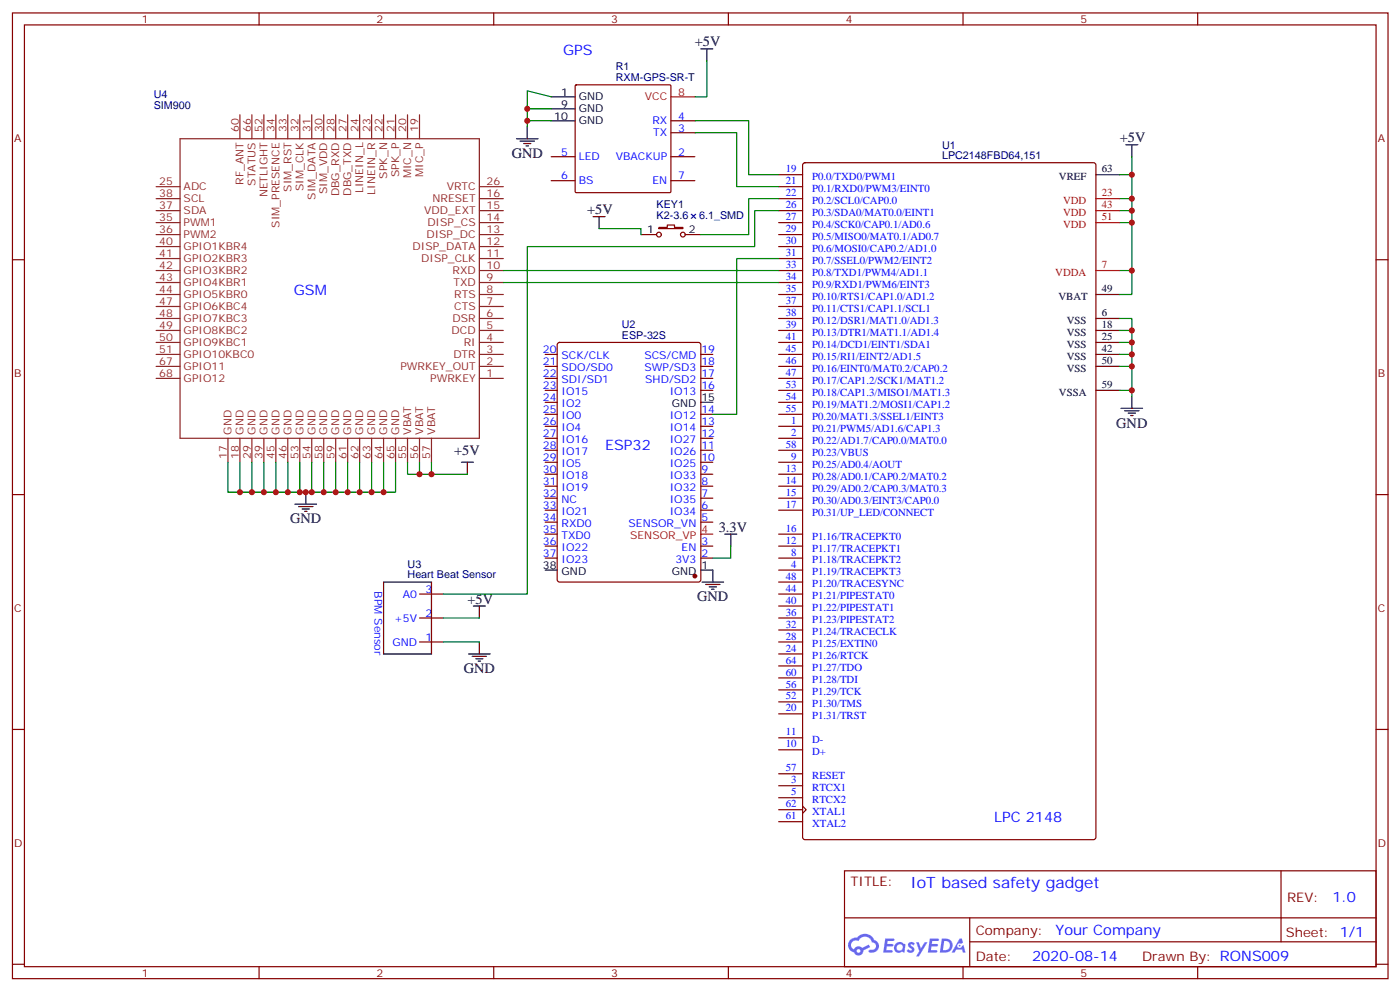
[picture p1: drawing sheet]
<svg xmlns="http://www.w3.org/2000/svg" width="413mm" height="292mm" viewBox="0 0 413 292" stroke-linecap="round" stroke-linejoin="round" font-family="sans-serif">
<g fill="none" stroke="#870000" stroke-width=".35">
<path d="M3.7 3.8h405.3v284.3h-405.3zM7.2 7.3h398.3v277.3h-398.3zM76.3 3.8v3.5M145.5 3.8v3.5M214.6 3.8v3.5M283.8 3.8v3.5M352.9 3.8v3.5M3.7 76.5h3.5M405.5 76.5h3.5M3.7 145.6h3.5M405.5 145.6h3.5M3.7 214.8h3.5"/>
<path d="M405.5 214.8h3.5M248.8 256.4h156.7v28.2h-156.7zM377.5 256.4v20.9M248.9 270.2h156.5M285.8 277.3h119.6M285.8 270.2v14.2M3.7 283.9h3.5M76.3 284.6v3.5M145.5 284.6v3.5M214.6 284.6v3.5M283.8 284.6v3.5M352.9 284.6v3.5"/>
<path d="M405.5 283.9h3.5"/>
</g>
<g fill="#5487ff">
<path d="M267.8 277.6a1.22 1.22 0 0 1 1.8 .2l-.4 .6a.47 .47 0 0 0-.4-.4 .47 .47 0 0 0-.5 .2l.2 .2a1.14 1.14 0 0 1 .8 1.8 1.14 1.14 0 0 1-2 0l-.2-.2 .5-.6 .7 .5a.29 .29 0 0 0 .4-.3 .29 .29 0 0 0-.3-.3 1.04 1.04 0 0 1-.6-1.7z"/>
<path d="M260.8 276.3h2.4l.3 .2-.1 .5-1.8 .1-.2 .8h1.6l.3 .4-.4 .4h-1.6l-.1 1.1h1.7l.2 .3-.2 .3-2.7 .1z"/>
<path d="M274 276.3h2.3l.4 .2-.2 .5-1.8 .1-.1 .8h1.5l.3 .4-.3 .4h-1.6l-.2 1.1h1.7l.2 .3-.2 .3-2.6 .1z"/>
<path d="M282.7 276.3h.7l.4 1.3-.6 .3a.69 .69 0 0 0-1.1 .3 .69 .69 0 0 0 .5 .9 .69 .69 0 0 0 .9-.6l.4-.2 .6 2.2h-.8l-.2-.9h-1.7l-.5 .9h-.9z"/>
<path d="M270 277.4h.7l.7 1.8 1.1-1.8h.8l-2.5 4.2h-.9l1-1.5z"/>
<path d="M277.5 276.3l-.6 4.2h1.4a2.11 2.11 0 0 0 2.4-2.1 2.11 2.11 0 0 0-2.5-2.1zM278.2 277.1a1.39 1.39 0 0 1 1.7 1.4 1.39 1.39 0 0 1-1.8 1.3h-.2z"/>
<path d="M263.8 277.9a1.54 1.54 0 0 0 0 2.2 1.54 1.54 0 0 0 2.1 .1l.6 .3 .3-2.3-.1-.3h-.5a1.49 1.49 0 0 0-2.4 0zM264.1 278.9a.95 .95 0 0 1 1.9 0 .95 .95 0 0 1-1.9 0z"/>
<path d="M250.6 276.7a2.18 2.18 0 0 0 1 3.7 1.44 1.44 0 0 0 1.7 .9 1.44 1.44 0 0 0 1.1-1.4l2-1.1-.4-.7-1.9 1a1.47 1.47 0 0 0-2.5 .4 1.39 1.39 0 0 1-.6-1.9 1.39 1.39 0 0 1 2-.5 2.12 2.12 0 0 1 2.1-1.3 2.12 2.12 0 0 1 1.9 1.7 1.14 1.14 0 0 1 1.1 1.4 1.14 1.14 0 0 1-1.6 .7 .43 .43 0 0 0-.6 .4 .43 .43 0 0 0 .4 .5 1.98 1.98 0 0 0 2.6-1.2 1.98 1.98 0 0 0-1.3-2.6 3.1 3.1 0 0 0-5.2-.6l-.9 .1zM252.4 280a.55 .55 0 0 1 1.1 0 .55 .55 0 0 1-1.1 0z"/>
<circle cx="282.8" cy="278.4" r=".26"/>
</g>
<g fill="none" stroke="#870000" stroke-width=".35">
<path d="M169.5 25.2l.3-.2h27.5l.3 .2 .1 31.2-.2 .3h-27.7l-.3-.2zM197.7 39.1h7.1M197.7 35.6h7.1M162.4 46.1h7.1M162.4 53.2h7.1M197.7 46.1h7.1M197.7 53.2h7.1M229.4 58.5h7.1M229.4 55h7.1M229.4 51.4h7.1M236.7 48.1l.5-.2h85l.7 .4v198.2l-.4 .7h-85.3l-.6-.4-.1-198.2zM188.9 69.1h4.6"/>
<path d="M194.2 67h2.4v-.7h2.2v.7h2.4v.3h-7zM201.9 69.1h4.6M229.4 79.7h7.1M229.4 76.1h7.1M229.4 72.6h7.1M229.4 69.1h7.1M229.4 65.5h7.1M229.4 62h7.1M229.4 97.3h7.1M229.4 93.8h7.1M229.4 90.2h7.1M229.4 86.7h7.1"/>
<path d="M229.4 83.2h7.1M160.7 118.5h3.5M160.7 114.9h3.5M160.7 111.4h3.5M160.7 107.9h3.5M160.7 104.4h3.5M164.4 101l.5-.2h40.9l.7 .5v69.4l-.4 .6-41.2 .1-.7-.5v-69.4zM206.5 114.9h3.5M206.5 111.4h3.5M206.5 107.9h3.5M206.5 104.4h3.5M229.4 118.5h7.1"/>
<path d="M229.4 114.9h7.1M229.4 111.4h7.1M229.4 107.9h7.1M229.4 104.4h7.1M229.4 100.8h7.1M160.7 132.6h3.5M160.7 122h3.5M160.7 139.6h3.5M160.7 136.1h3.5M160.7 129h3.5M160.7 125.5h3.5M206.5 132.6h3.5"/>
<path d="M206.5 122h3.5M206.5 139.6h3.5M206.5 136.1h3.5M206.5 129h3.5M206.5 125.5h3.5M229.4 132.6h7.1M229.4 122h7.1M229.4 139.6h7.1M229.4 136.1h7.1M229.4 129h7.1M229.4 125.5h7.1M160.7 150.2h3.5"/>
<path d="M160.7 157.3h3.5M160.7 146.7h3.5M160.7 143.2h3.5M160.7 153.7h3.5M206.5 150.2h3.5M206.5 146.7h3.5M206.5 143.2h3.5M206.5 153.7h3.5M229.4 150.2h7.1M229.4 157.3h7.1M229.4 146.7h7.1M229.4 143.2h7.1"/>
<path d="M123.6 174.9h7.1M160.7 160.8h3.5M160.7 164.3h3.5M206.5 160.8h3.5M206.5 164.3h3.5M229.4 171.4h7.1M229.4 174.9h7.1M229.4 178.4h7.1M229.4 160.8h7.1M229.4 164.3h7.1M229.4 167.9h7.1M123.6 182h7.1"/>
<path d="M123.6 189h7.1M229.4 196.1h7.1M229.4 199.6h7.1M229.4 182h7.1M229.4 185.5h7.1M229.4 189h7.1M229.4 192.5h7.1M229.4 203.1h7.1M229.4 206.7h7.1M229.4 210.2h7.1M229.4 217.2h7.1M229.4 238.4h7.1"/>
<path d="M229.4 227.8h7.1M229.4 220.8h7.1M229.4 234.9h7.1M229.4 231.4h7.1M236.5 237.3l1.1 1.1-1.1 1.1M229.4 241.9h7.1"/>
<circle cx="194.2" cy="69.1" r=".71"/>
<circle cx="201.2" cy="69.1" r=".71"/>
</g>
<g fill="none" stroke="#000" stroke-width=".35">
<path d="M206.5 14.4h3.5M208.3 14.4v3.5M155.4 37.3v3.6M162.4 28.5h7.1M162.4 32h7.1M162.4 35.6h7.1M152.2 40.9h6.3M153.2 41.6h4.3M154.3 42.3h2.1M155 43h.7M322.9 51.4h7.1M331.8 42.6h3.5"/>
<path d="M333.5 42.6v3.5M174.8 63.8h3.5M176.5 63.8v3.5M322.9 86.7h7.1M322.9 97.3h7.1M322.9 93.8h7.1M206.5 118.5h3.5M322.9 114.9h7.1M322.9 107.9h7.1M322.9 104.4h7.1M322.9 100.8h7.1M333.5 116.7v3.5"/>
<path d="M136 136.1h3.5M137.7 136.1v3.5M330.3 120.2h6.4M331.4 120.9h4.2M332.5 121.6h2.1M333.2 122.3h.7M86.9 148.4h6.4M88 149.2h4.2M89 149.9h2.2M89.7 150.6h.8M90.1 144.9v3.5M213.6 157.3h3.5"/>
<path d="M215.3 157.3v3.5M113 171.4h14.1v21.1h-14.1zM139.5 178.4h3.5M141.3 178.4v3.6M160.7 167.9h3.5M206.5 167.9h3.5v3.5M206.9 171.4h6.3M207.9 172.1h4.3M209 172.8h2.1M209.7 173.5h.7M138.1 192.5h6.3M139.1 193.3h4.3"/>
<path d="M140.2 194h2.1M140.9 194.7h.7M141.3 189v3.5"/>
</g>
<path d="M197.7 28.5h7.1M322.9 58.5h7.1M322.9 65.5h7.1M322.9 62h7.1M322.9 79.7h7.1M206.5 157.3h3.5" fill="none" stroke="#f00" stroke-width=".35"/>
<circle cx="204.8" cy="169.6" r=".53" fill="#870000" stroke="#870000" stroke-width=".35"/>
<g fill="none" stroke="#8c2424" stroke-width=".35">
<path d="M70.7 33.8v7.1M74.2 33.8v7.1M77.8 33.8v7.1M81.3 33.8v7.1M84.8 33.8v7.1M88.3 33.8v7.1M91.9 33.8v7.1M95.4 33.8v7.1M98.9 33.8v7.1M102.4 33.8v7.1M106 33.8v7.1M109.5 33.8v7.1"/>
<path d="M113 33.8v7.1M116.6 33.8v7.1M120.1 33.8v7.1M123.6 33.8v7.1M46 58.5h7.1M46 55h7.1M53.1 40.9h88.2v88.1h-88.2zM141.3 58.5h7M141.3 55h7M46 79.7h7.1M46 76.1h7.1M46 72.6h7.1"/>
<path d="M46 69.1h7.1M46 65.5h7.1M46 62h7.1M141.3 79.7h7M141.3 76.1h7M141.3 72.6h7M141.3 69.1h7M141.3 65.5h7M141.3 62h7M46 97.3h7.1M46 93.8h7.1M46 90.2h7.1"/>
<path d="M46 86.7h7.1M46 83.2h7.1M141.3 97.3h7M141.3 93.8h7M141.3 90.2h7M141.3 86.7h7M141.3 83.2h7M46 111.4h7.1M46 107.9h7.1M46 104.4h7.1M46 100.8h7.1M141.3 111.4h7"/>
<path d="M141.3 107.9h7M141.3 104.4h7M141.3 100.8h7M67.2 129v7.1M70.7 129v7.1M74.2 129v7.1M77.8 129v7.1M81.3 129v7.1M84.8 129v7.1M88.3 129v7.1M91.9 129v7.1M95.4 129v7.1"/>
<path d="M98.9 129v7.1M102.4 129v7.1M106 129v7.1M109.5 129v7.1M113 129v7.1M116.6 129v7.1M120.1 129v7.1M123.6 129v7.1M127.1 129v7.1"/>
</g>
<g fill="none" stroke="#008700" stroke-width=".35">
<path d="M208.3 17.9v10.6h-3.5M155.4 32h7M155.4 35.6h7M162.4 28.5l-7-1.8v10.6M204.8 35.6h15.8v15.8h8.8M204.8 39.1h12.3v15.9h12.3M229.4 58.5h-8.8v10.6h-14.1M330 58.5h3.5M330 51.4h3.5M333.5 46.1v40.6h-3.5M148.3 79.7h81.1M176.5 67.3h12.4v1.8"/>
<path d="M229.4 76.1h-12.3v45.9h-7.1M229.4 62h-7v10.6h-67v102.3h-24.7M330 79.7h3.5M330 65.5h3.5M330 62h3.5M148.3 83.2h81.1M330 93.8h3.5v22.9M330 97.3h3.5M330 114.9h3.5M330 107.9h3.5M330 104.4h3.5M330 100.8h3.5"/>
<path d="M67.2 136.1v8.8h49.4v-8.8M70.7 136.1v8.8M74.2 136.1v8.8M77.8 136.1v8.8M81.3 136.1v8.8M84.8 136.1v8.8M88.3 136.1v8.8M91.9 136.1v8.8M95.4 136.1v8.8M98.9 136.1v8.8M102.4 136.1v8.8M106 136.1v8.8"/>
<path d="M109.5 136.1v8.8M113 136.1v8.8M120.1 136.1v3.5h17.6M123.6 136.1v3.5M127.1 136.1v3.5M215.3 160.8v3.5h-5.3M130.7 182h10.6M130.7 189h10.6"/>
</g>
<g fill="#c00">
<circle cx="333.5" cy="79.7" r=".88"/>
<circle cx="333.5" cy="65.5" r=".88"/>
<circle cx="333.5" cy="62" r=".88"/>
<circle cx="333.5" cy="58.5" r=".88"/>
<circle cx="333.5" cy="51.4" r=".88"/>
<circle cx="333.5" cy="114.9" r=".88"/>
<circle cx="333.5" cy="107.9" r=".88"/>
<circle cx="333.5" cy="104.4" r=".88"/>
<circle cx="333.5" cy="100.8" r=".88"/>
<circle cx="333.5" cy="97.3" r=".88"/>
<circle cx="155.4" cy="32" r=".88"/>
<circle cx="155.4" cy="35.6" r=".88"/>
<circle cx="123.6" cy="139.6" r=".88"/>
<circle cx="127.1" cy="139.6" r=".88"/>
<circle cx="90.1" cy="144.9" r=".88"/>
<circle cx="113" cy="144.9" r=".88"/>
<circle cx="109.5" cy="144.9" r=".88"/>
<circle cx="106" cy="144.9" r=".88"/>
<circle cx="102.4" cy="144.9" r=".88"/>
<circle cx="98.9" cy="144.9" r=".88"/>
<circle cx="95.4" cy="144.9" r=".88"/>
<circle cx="91.9" cy="144.9" r=".88"/>
<circle cx="88.3" cy="144.9" r=".88"/>
<circle cx="84.8" cy="144.9" r=".88"/>
<circle cx="81.3" cy="144.9" r=".88"/>
<circle cx="77.8" cy="144.9" r=".88"/>
<circle cx="74.2" cy="144.9" r=".88"/>
<circle cx="70.7" cy="144.9" r=".88"/>
</g>
<text font-size="4.6" fill="#00f" x="268.3" y="261.3">IoT based safety gadget</text>
<g font-size="4.2" fill="#00f">
<text x="165.9" y="16.2">GPS</text>
<text x="86.6" y="86.7">GSM</text>
<text x="178.3" y="132.6">ESP32</text>
<text x="292.9" y="241.9">LPC 2148</text>
<text x="392.6" y="265.7">1.0</text>
<text x="311" y="275.2">Your Company</text>
<text x="304.1" y="283">2020-08-14</text>
</g>
<g font-size="4.2">
<text x="204.8" y="13.7">+5V</text>
<text x="330" y="41.9">+5V</text>
<text x="150.8" y="46.5">GND</text>
<text x="173" y="63.1">+5V</text>
<text x="328.9" y="125.9">GND</text>
<text x="133.8" y="134">+5V</text>
<text x="85.5" y="154.1">GND</text>
<text x="211.8" y="156.6">3.3V</text>
<text x="137.7" y="177.7">+5V</text>
<text x="205.5" y="177">GND</text>
<text x="136.7" y="198.2">GND</text>
</g>
<g font-size="3.9" fill="#800">
<text x="250.6" y="261">TITLE:</text>
<text x="379.2" y="265.7">REV:</text>
<text x="287.5" y="275.2">Company:</text>
<text x="378.9" y="275.8">Sheet: 1/1</text>
<text x="287.5" y="282.9">Date:</text>
<text x="336.6" y="282.9">Drawn By: RONS009</text>
</g>
<g font-size="3.2" fill="#800">
<text x="41.8" y="6.8">1</text>
<text x="110.9" y="6.8">2</text>
<text x="180.1" y="6.8">3</text>
<text x="249.2" y="6.8">4</text>
<text x="318.3" y="6.8">5</text>
<text x="4.2" y="41.9">A</text>
<text x="406" y="41.9">A</text>
<text x="4.2" y="111.1">B</text>
<text x="406" y="111.1">B</text>
<text x="4.2" y="180.2">C</text>
<text x="406" y="180.2">C</text>
<text x="4.2" y="249.3">D</text>
<text x="406" y="249.3">D</text>
<text x="41.8" y="287.6">1</text>
<text x="110.9" y="287.6">2</text>
<text x="180.1" y="287.6">3</text>
<text x="249.2" y="287.6">4</text>
<text x="318.3" y="287.6">5</text>
</g>
<g font-size="3.2" fill="#000080">
<text x="181.5" y="23.9">RXM-GPS-SR-T</text>
<text x="181.5" y="20.7">R1</text>
<text x="45.3" y="28.9">U4</text>
<text x="45.3" y="32">SIM900</text>
<text x="277.6" y="46.8">LPC2148FBD64,151</text>
<text x="277.6" y="43.9">U1</text>
<text x="193.5" y="64.5">K2-3.6</text>
<text x="193.5" y="61.3">KEY1</text>
<text x="206" y="64.5">6.1_SMD</text>
<text x="183.2" y="99.8">ESP-32S</text>
<text x="183.2" y="96.6">U2</text>
<text x="120.1" y="167.1">U3</text>
<text x="120.1" y="170.3">Heart Beat Sensor</text>
</g>
<g font-size="3.2">
<text x="165.3" y="28.2">1</text>
<text x="170.5" y="29.6">GND</text>
<text x="163.3" y="35.2">10</text>
<text x="165.3" y="31.7">9</text>
<text x="170.5" y="33.1">GND</text>
<text x="170.5" y="36.6">GND</text>
<text x="312" y="53">VREF</text>
<text x="324.7" y="50.7">63</text>
<text x="190.7" y="68.7">1</text>
<text x="203" y="68.7">2</text>
<text x="311.9" y="88.3">VBAT</text>
<text x="324.7" y="86">49</text>
<text x="314.3" y="95.4">VSS</text>
<text x="324.7" y="93.1">6</text>
<text x="314.3" y="98.9">VSS</text>
<text x="324.7" y="100.1">25</text>
<text x="324.7" y="96.6">18</text>
<text x="314.3" y="105.9">VSS</text>
<text x="314.3" y="102.4">VSS</text>
<text x="324.7" y="107.2">50</text>
<text x="324.7" y="103.6">42</text>
<text x="314.3" y="109.5">VSS</text>
<text x="197.9" y="119.9">GND</text>
<text x="206.7" y="118.1">15</text>
<text x="312" y="116.5">VSSA</text>
<text x="324.7" y="114.2">59</text>
<text x="160" y="167.5">38</text>
<text x="206.7" y="167.5">1</text>
<text x="165.5" y="169.3">GND</text>
<text x="197.9" y="169.3">GND</text>
</g>
<g font-size="3.2" fill="#f00">
<text x="190" y="29.6">VCC</text>
<text x="199.8" y="28.2">8</text>
<text x="324.7" y="57.8">23</text>
<text x="313.3" y="63.6">VDD</text>
<text x="313.3" y="60.1">VDD</text>
<text x="324.7" y="64.8">51</text>
<text x="324.7" y="61.3">43</text>
<text x="313.3" y="67.1">VDD</text>
<text x="311" y="81.2">VDDA</text>
<text x="324.7" y="79">7</text>
<text x="185.7" y="158.7">SENSOR_VP</text>
<text x="206.7" y="156.9">4</text>
</g>
<g font-size="3.2" fill="#00f">
<text x="199.8" y="35.2">4</text>
<text x="192.3" y="36.6">RX</text>
<text x="192.5" y="40.1">TX</text>
<text x="199.8" y="38.7">3</text>
<text x="165.3" y="45.8">5</text>
<text x="170.5" y="47.2">LED</text>
<text x="181.5" y="47.2">VBACKUP</text>
<text x="199.8" y="45.8">2</text>
<text x="165.3" y="52.8">6</text>
<text x="199.8" y="52.8">7</text>
<text x="231.6" y="50.7">19</text>
<text x="239.3" y="53">P0.0/TXD0/PWM1</text>
<text x="170.5" y="54.3">BS</text>
<text x="192.3" y="54.3">EN</text>
<text x="231.6" y="57.8">22</text>
<text x="231.6" y="54.3">21</text>
<text x="239.3" y="56.6">P0.1/RXD0/PWM3/EINT0</text>
<text x="231.6" y="64.8">27</text>
<text x="231.6" y="61.3">26</text>
<text x="239.3" y="63.6">P0.3/SDA0/MAT0.0/EINT1</text>
<text x="239.3" y="60.1">P0.2/SCL0/CAP0.0</text>
<text x="231.6" y="71.9">30</text>
<text x="231.6" y="68.4">29</text>
<text x="239.3" y="70.7">P0.5/MISO0/MAT0.1/AD0.7</text>
<text x="239.3" y="67.1">P0.4/SCK0/CAP0.1/AD0.6</text>
<text x="231.6" y="75.4">31</text>
<text x="239.3" y="77.7">P0.7/SSEL0/PWM2/EINT2</text>
<text x="239.3" y="74.2">P0.6/MOSI0/CAP0.2/AD1.0</text>
<text x="231.6" y="82.5">34</text>
<text x="231.6" y="79">33</text>
<text x="239.3" y="81.2">P0.8/TXD1/PWM4/AD1.1</text>
<text x="231.6" y="89.5">37</text>
<text x="231.6" y="86">35</text>
<text x="239.3" y="88.3">P0.10/RTS1/CAP1.0/AD1.2</text>
<text x="239.3" y="84.8">P0.9/RXD1/PWM6/EINT3</text>
<text x="231.6" y="93.1">38</text>
<text x="239.3" y="95.4">P0.12/DSR1/MAT1.0/AD1.3</text>
<text x="239.3" y="91.8">P0.11/CTS1/CAP1.1/SCL1</text>
<text x="231.6" y="100.1">41</text>
<text x="231.6" y="96.6">39</text>
<text x="239.3" y="98.9">P0.13/DTR1/MAT1.1/AD1.4</text>
<text x="160" y="104">20</text>
<text x="160" y="107.5">21</text>
<text x="165.5" y="105.8">SCK/CLK</text>
<text x="189.9" y="105.8">SCS/CMD</text>
<text x="206.7" y="107.5">18</text>
<text x="206.7" y="104">19</text>
<text x="231.6" y="107.2">46</text>
<text x="231.6" y="103.6">45</text>
<text x="239.3" y="105.9">P0.15/RI1/EINT2/AD1.5</text>
<text x="239.3" y="102.4">P0.14/DCD1/EINT1/SDA1</text>
<text x="160" y="111.1">22</text>
<text x="165.5" y="109.3">SDO/SD0</text>
<text x="165.5" y="112.8">SDI/SD1</text>
<text x="189.9" y="109.3">SWP/SD3</text>
<text x="190.1" y="112.8">SHD/SD2</text>
<text x="206.7" y="111.1">17</text>
<text x="231.6" y="110.7">47</text>
<text x="239.3" y="113">P0.17/CAP1.2/SCK1/MAT1.2</text>
<text x="239.3" y="109.5">P0.16/EINT0/MAT0.2/CAP0.2</text>
<text x="160" y="114.6">23</text>
<text x="160" y="118.1">24</text>
<text x="165.5" y="116.3">IO15</text>
<text x="165.5" y="119.9">IO2</text>
<text x="197.3" y="116.3">IO13</text>
<text x="206.7" y="114.6">16</text>
<text x="231.6" y="117.8">54</text>
<text x="231.6" y="114.2">53</text>
<text x="239.3" y="116.5">P0.18/CAP1.3/MISO1/MAT1.3</text>
<text x="160" y="121.6">25</text>
<text x="160" y="125.2">26</text>
<text x="165.5" y="123.4">IO0</text>
<text x="197.3" y="123.4">IO12</text>
<text x="206.7" y="125.2">13</text>
<text x="206.7" y="121.6">14</text>
<text x="231.6" y="121.3">55</text>
<text x="233.2" y="124.8">1</text>
<text x="239.3" y="123.6">P0.20/MAT1.3/SSEL1/EINT3</text>
<text x="239.3" y="120.1">P0.19/MAT1.2/MOSI1/CAP1.2</text>
<text x="160" y="128.7">27</text>
<text x="165.5" y="126.9">IO4</text>
<text x="165.5" y="130.5">IO16</text>
<text x="197.3" y="130.5">IO27</text>
<text x="197.3" y="126.9">IO14</text>
<text x="206.7" y="128.7">12</text>
<text x="231.6" y="131.9">58</text>
<text x="233.2" y="128.3">2</text>
<text x="239.3" y="130.6">P0.22/AD1.7/CAP0.0/MAT0.0</text>
<text x="239.3" y="127.1">P0.21/PWM5/AD1.6/CAP1.3</text>
<text x="160" y="132.2">28</text>
<text x="160" y="135.7">29</text>
<text x="165.5" y="134">IO17</text>
<text x="165.5" y="137.5">IO5</text>
<text x="197.3" y="137.5">IO25</text>
<text x="197.3" y="134">IO26</text>
<text x="206.7" y="135.7">10</text>
<text x="206.7" y="132.2">11</text>
<text x="233.2" y="135.4">9</text>
<text x="239.3" y="134.2">P0.23/VBUS</text>
<text x="239.3" y="137.7">P0.25/AD0.4/AOUT</text>
<text x="160" y="139.3">30</text>
<text x="160" y="142.8">31</text>
<text x="165.5" y="141">IO18</text>
<text x="197.3" y="141">IO33</text>
<text x="206.7" y="142.8">8</text>
<text x="206.7" y="139.3">9</text>
<text x="231.6" y="142.5">14</text>
<text x="231.6" y="138.9">13</text>
<text x="239.3" y="141.2">P0.28/AD0.1/CAP0.2/MAT0.2</text>
<text x="160" y="146.3">32</text>
<text x="160" y="149.9">33</text>
<text x="165.5" y="144.6">IO19</text>
<text x="165.5" y="148.1">NC</text>
<text x="197.3" y="148.1">IO35</text>
<text x="197.3" y="144.6">IO32</text>
<text x="206.7" y="149.9">6</text>
<text x="206.7" y="146.3">7</text>
<text x="231.6" y="149.5">17</text>
<text x="231.6" y="146">15</text>
<text x="239.3" y="148.3">P0.30/AD0.3/EINT3/CAP0.0</text>
<text x="239.3" y="144.7">P0.29/AD0.2/CAP0.3/MAT0.3</text>
<text x="160" y="153.4">34</text>
<text x="165.5" y="151.6">IO21</text>
<text x="165.5" y="155.2">RXD0</text>
<text x="185.2" y="155.2">SENSOR_VN</text>
<text x="197.3" y="151.6">IO34</text>
<text x="206.7" y="153.4">5</text>
<text x="239.3" y="151.8">P0.31/UP_LED/CONNECT</text>
<text x="160" y="156.9">35</text>
<text x="160" y="160.4">36</text>
<text x="165.5" y="158.7">TXD0</text>
<text x="206.7" y="160.4">3</text>
<text x="231.6" y="156.6">16</text>
<text x="231.6" y="160.1">12</text>
<text x="239.3" y="158.9">P1.16/TRACEPKT0</text>
<text x="160" y="164">37</text>
<text x="165.5" y="162.2">IO22</text>
<text x="165.5" y="165.7">IO23</text>
<text x="199" y="165.7">3V3</text>
<text x="200.8" y="162.2">EN</text>
<text x="206.7" y="164">2</text>
<text x="233.2" y="163.6">8</text>
<text x="233.2" y="167.1">4</text>
<text x="239.3" y="162.4">P1.17/TRACEPKT1</text>
<text x="239.3" y="165.9">P1.18/TRACEPKT2</text>
<text x="231.6" y="170.7">48</text>
<text x="239.3" y="173">P1.20/TRACESYNC</text>
<text x="239.3" y="169.4">P1.19/TRACEPKT3</text>
<text x="110.4" y="174.2" transform="rotate(90 110.4 174.2)">BPM Sensor</text>
<text x="118.7" y="176">A0</text>
<text x="125.4" y="174.6">3</text>
<text x="231.6" y="174.2">44</text>
<text x="231.6" y="177.7">40</text>
<text x="239.3" y="176.5">P1.21/PIPESTAT0</text>
<text x="116.1" y="183">+5V</text>
<text x="125.4" y="181.6">2</text>
<text x="231.6" y="181.3">36</text>
<text x="231.6" y="184.8">32</text>
<text x="239.3" y="180">P1.22/PIPESTAT1</text>
<text x="239.3" y="183.6">P1.23/PIPESTAT2</text>
<text x="115.6" y="190.1">GND</text>
<text x="125.4" y="188.7">1</text>
<text x="231.6" y="188.3">28</text>
<text x="231.6" y="191.8">24</text>
<text x="239.3" y="187.1">P1.24/TRACECLK</text>
<text x="239.3" y="190.6">P1.25/EXTIN0</text>
<text x="231.6" y="195.4">64</text>
<text x="239.3" y="197.7">P1.27/TDO</text>
<text x="239.3" y="194.1">P1.26/RTCK</text>
<text x="231.6" y="198.9">60</text>
<text x="231.6" y="202.4">56</text>
<text x="239.3" y="201.2">P1.28/TDI</text>
<text x="231.6" y="206">52</text>
<text x="231.6" y="209.5">20</text>
<text x="239.3" y="204.7">P1.29/TCK</text>
<text x="239.3" y="208.2">P1.30/TMS</text>
<text x="239.3" y="211.8">P1.31/TRST</text>
<text x="231.6" y="216.5">11</text>
<text x="231.6" y="220.1">10</text>
<text x="239.3" y="218.8">D-</text>
<text x="231.6" y="227.1">57</text>
<text x="239.3" y="222.4">D+</text>
<text x="233.2" y="230.6">3</text>
<text x="239.3" y="229.4">RESET</text>
<text x="239.3" y="232.9">RTCX1</text>
<text x="231.6" y="237.7">62</text>
<text x="233.2" y="234.2">5</text>
<text x="239.3" y="240">XTAL1</text>
<text x="239.3" y="236.5">RTCX2</text>
<text x="231.6" y="241.2">61</text>
<text x="239.3" y="243.5">XTAL2</text>
</g>
<g font-size="3.2" fill="#8d2323">
<text x="70.3" y="38.7" transform="rotate(-90 70.3 38.7)">60</text>
<text x="73.9" y="38.7" transform="rotate(-90 73.9 38.7)">66</text>
<text x="77.4" y="38.7" transform="rotate(-90 77.4 38.7)">52</text>
<text x="80.9" y="38.7" transform="rotate(-90 80.9 38.7)">34</text>
<text x="84.5" y="38.7" transform="rotate(-90 84.5 38.7)">33</text>
<text x="88" y="38.7" transform="rotate(-90 88 38.7)">32</text>
<text x="91.5" y="38.7" transform="rotate(-90 91.5 38.7)">31</text>
<text x="95" y="38.7" transform="rotate(-90 95 38.7)">30</text>
<text x="98.6" y="38.7" transform="rotate(-90 98.6 38.7)">28</text>
<text x="102.1" y="38.7" transform="rotate(-90 102.1 38.7)">27</text>
<text x="105.6" y="38.7" transform="rotate(-90 105.6 38.7)">24</text>
<text x="109.1" y="38.7" transform="rotate(-90 109.1 38.7)">23</text>
<text x="112.7" y="38.7" transform="rotate(-90 112.7 38.7)">22</text>
<text x="116.2" y="38.7" transform="rotate(-90 116.2 38.7)">21</text>
<text x="119.7" y="38.7" transform="rotate(-90 119.7 38.7)">20</text>
<text x="123.3" y="38.7" transform="rotate(-90 123.3 38.7)">19</text>
<text x="114.1" y="52.6" transform="rotate(-90 114.1 52.6)">SPK_N</text>
<text x="117.6" y="52.1" transform="rotate(-90 117.6 52.1)">SPK_P</text>
<text x="121.1" y="52.5" transform="rotate(-90 121.1 52.5)">MIC_N</text>
<text x="124.7" y="52.1" transform="rotate(-90 124.7 52.1)">MIC_P</text>
<text x="46.9" y="54.6">25</text>
<text x="46.9" y="58.1">38</text>
<text x="54.1" y="56">ADC</text>
<text x="54.1" y="59.5">SCL</text>
<text x="71.8" y="54.5" transform="rotate(-90 71.8 54.5)">RF_ANT</text>
<text x="75.3" y="54.6" transform="rotate(-90 75.3 54.6)">STATUS</text>
<text x="78.8" y="58.1" transform="rotate(-90 78.8 58.1)">NETLIGHT</text>
<text x="85.9" y="56.4" transform="rotate(-90 85.9 56.4)">SIM_RST</text>
<text x="89.4" y="56.3" transform="rotate(-90 89.4 56.3)">SIM_CLK</text>
<text x="92.9" y="58.8" transform="rotate(-90 92.9 58.8)">SIM_DATA</text>
<text x="96.4" y="57.2" transform="rotate(-90 96.4 57.2)">SIM_VDD</text>
<text x="100" y="57.8" transform="rotate(-90 100 57.8)">DBG_RXD</text>
<text x="103.5" y="57.6" transform="rotate(-90 103.5 57.6)">DBG_TXD</text>
<text x="107" y="56.9" transform="rotate(-90 107 56.9)">LINEIN_L</text>
<text x="110.6" y="57.3" transform="rotate(-90 110.6 57.3)">LINEIN_R</text>
<text x="127.5" y="59.5">NRESET</text>
<text x="131.6" y="56">VRTC</text>
<text x="143.4" y="58.1">16</text>
<text x="143.4" y="54.6">26</text>
<text x="46.9" y="65.2">35</text>
<text x="46.9" y="61.7">37</text>
<text x="54.1" y="63.1">SDA</text>
<text x="125" y="63.1">VDD_EXT</text>
<text x="143.4" y="65.2">14</text>
<text x="143.4" y="61.7">15</text>
<text x="46.9" y="68.7">36</text>
<text x="54.1" y="66.6">PWM1</text>
<text x="54.1" y="70.1">PWM2</text>
<text x="82.3" y="67" transform="rotate(-90 82.3 67)">SIM_PRESENCE</text>
<text x="125.7" y="70.1">DISP_DC</text>
<text x="125.9" y="66.6">DISP_CS</text>
<text x="143.4" y="68.7">13</text>
<text x="46.9" y="72.2">40</text>
<text x="46.9" y="75.8">41</text>
<text x="54.1" y="73.7">GPIO1KBR4</text>
<text x="54.1" y="77.2">GPIO2KBR3</text>
<text x="121.6" y="73.7">DISP_DATA</text>
<text x="124.1" y="77.2">DISP_CLK</text>
<text x="143.4" y="75.8">11</text>
<text x="143.4" y="72.2">12</text>
<text x="46.9" y="79.3">42</text>
<text x="46.9" y="82.8">43</text>
<text x="54.1" y="80.7">GPIO3KBR2</text>
<text x="133.4" y="80.7">RXD</text>
<text x="143.4" y="82.8">9</text>
<text x="143.4" y="79.3">10</text>
<text x="46.9" y="86.4">44</text>
<text x="46.9" y="89.9">47</text>
<text x="54.1" y="84.2">GPIO4KBR1</text>
<text x="54.1" y="87.8">GPIO5KBR0</text>
<text x="133.6" y="84.2">TXD</text>
<text x="133.9" y="87.8">RTS</text>
<text x="143.4" y="89.9">7</text>
<text x="143.4" y="86.4">8</text>
<text x="46.9" y="93.4">48</text>
<text x="54.1" y="91.3">GPIO6KBC4</text>
<text x="54.1" y="94.8">GPIO7KBC3</text>
<text x="133.4" y="94.8">DSR</text>
<text x="133.9" y="91.3">CTS</text>
<text x="143.4" y="93.4">6</text>
<text x="46.9" y="96.9">49</text>
<text x="46.9" y="100.5">50</text>
<text x="54.1" y="98.4">GPIO8KBC2</text>
<text x="54.1" y="101.9">GPIO9KBC1</text>
<text x="133.1" y="98.4">DCD</text>
<text x="136.7" y="101.9">RI</text>
<text x="143.4" y="100.5">4</text>
<text x="143.4" y="96.9">5</text>
<text x="46.9" y="104">51</text>
<text x="46.9" y="107.5">67</text>
<text x="54.1" y="105.4">GPIO10KBC0</text>
<text x="133.6" y="105.4">DTR</text>
<text x="143.4" y="107.5">2</text>
<text x="143.4" y="104">3</text>
<text x="46.9" y="111.1">68</text>
<text x="54.1" y="108.9">GPIO11</text>
<text x="54.1" y="112.5">GPIO12</text>
<text x="118" y="108.9">PWRKEY_OUT</text>
<text x="126.8" y="112.5">PWRKEY</text>
<text x="143.4" y="111.1">1</text>
<text x="68.2" y="128" transform="rotate(-90 68.2 128)">GND</text>
<text x="71.8" y="128" transform="rotate(-90 71.8 128)">GND</text>
<text x="75.3" y="128" transform="rotate(-90 75.3 128)">GND</text>
<text x="78.8" y="128" transform="rotate(-90 78.8 128)">GND</text>
<text x="82.3" y="128" transform="rotate(-90 82.3 128)">GND</text>
<text x="85.9" y="128" transform="rotate(-90 85.9 128)">GND</text>
<text x="89.4" y="128" transform="rotate(-90 89.4 128)">GND</text>
<text x="92.9" y="128" transform="rotate(-90 92.9 128)">GND</text>
<text x="96.4" y="128" transform="rotate(-90 96.4 128)">GND</text>
<text x="100" y="128" transform="rotate(-90 100 128)">GND</text>
<text x="103.5" y="128" transform="rotate(-90 103.5 128)">GND</text>
<text x="107" y="128" transform="rotate(-90 107 128)">GND</text>
<text x="110.6" y="128" transform="rotate(-90 110.6 128)">GND</text>
<text x="114.1" y="128" transform="rotate(-90 114.1 128)">GND</text>
<text x="117.6" y="128" transform="rotate(-90 117.6 128)">GND</text>
<text x="121.1" y="128" transform="rotate(-90 121.1 128)">VBAT</text>
<text x="124.7" y="128" transform="rotate(-90 124.7 128)">VBAT</text>
<text x="128.2" y="128" transform="rotate(-90 128.2 128)">VBAT</text>
<text x="66.8" y="135.2" transform="rotate(-90 66.8 135.2)">17</text>
<text x="70.3" y="135.2" transform="rotate(-90 70.3 135.2)">18</text>
<text x="73.9" y="135.2" transform="rotate(-90 73.9 135.2)">29</text>
<text x="77.4" y="135.2" transform="rotate(-90 77.4 135.2)">39</text>
<text x="80.9" y="135.2" transform="rotate(-90 80.9 135.2)">45</text>
<text x="84.5" y="135.2" transform="rotate(-90 84.5 135.2)">46</text>
<text x="88" y="135.2" transform="rotate(-90 88 135.2)">53</text>
<text x="91.5" y="135.2" transform="rotate(-90 91.5 135.2)">54</text>
<text x="95" y="135.2" transform="rotate(-90 95 135.2)">58</text>
<text x="98.6" y="135.2" transform="rotate(-90 98.6 135.2)">59</text>
<text x="102.1" y="135.2" transform="rotate(-90 102.1 135.2)">61</text>
<text x="105.6" y="135.2" transform="rotate(-90 105.6 135.2)">62</text>
<text x="109.1" y="135.2" transform="rotate(-90 109.1 135.2)">63</text>
<text x="112.7" y="135.2" transform="rotate(-90 112.7 135.2)">64</text>
<text x="116.2" y="135.2" transform="rotate(-90 116.2 135.2)">65</text>
<text x="119.7" y="135.2" transform="rotate(-90 119.7 135.2)">55</text>
<text x="123.3" y="135.2" transform="rotate(-90 123.3 135.2)">56</text>
<text x="126.8" y="135.2" transform="rotate(-90 126.8 135.2)">57</text>
</g>
</svg>
